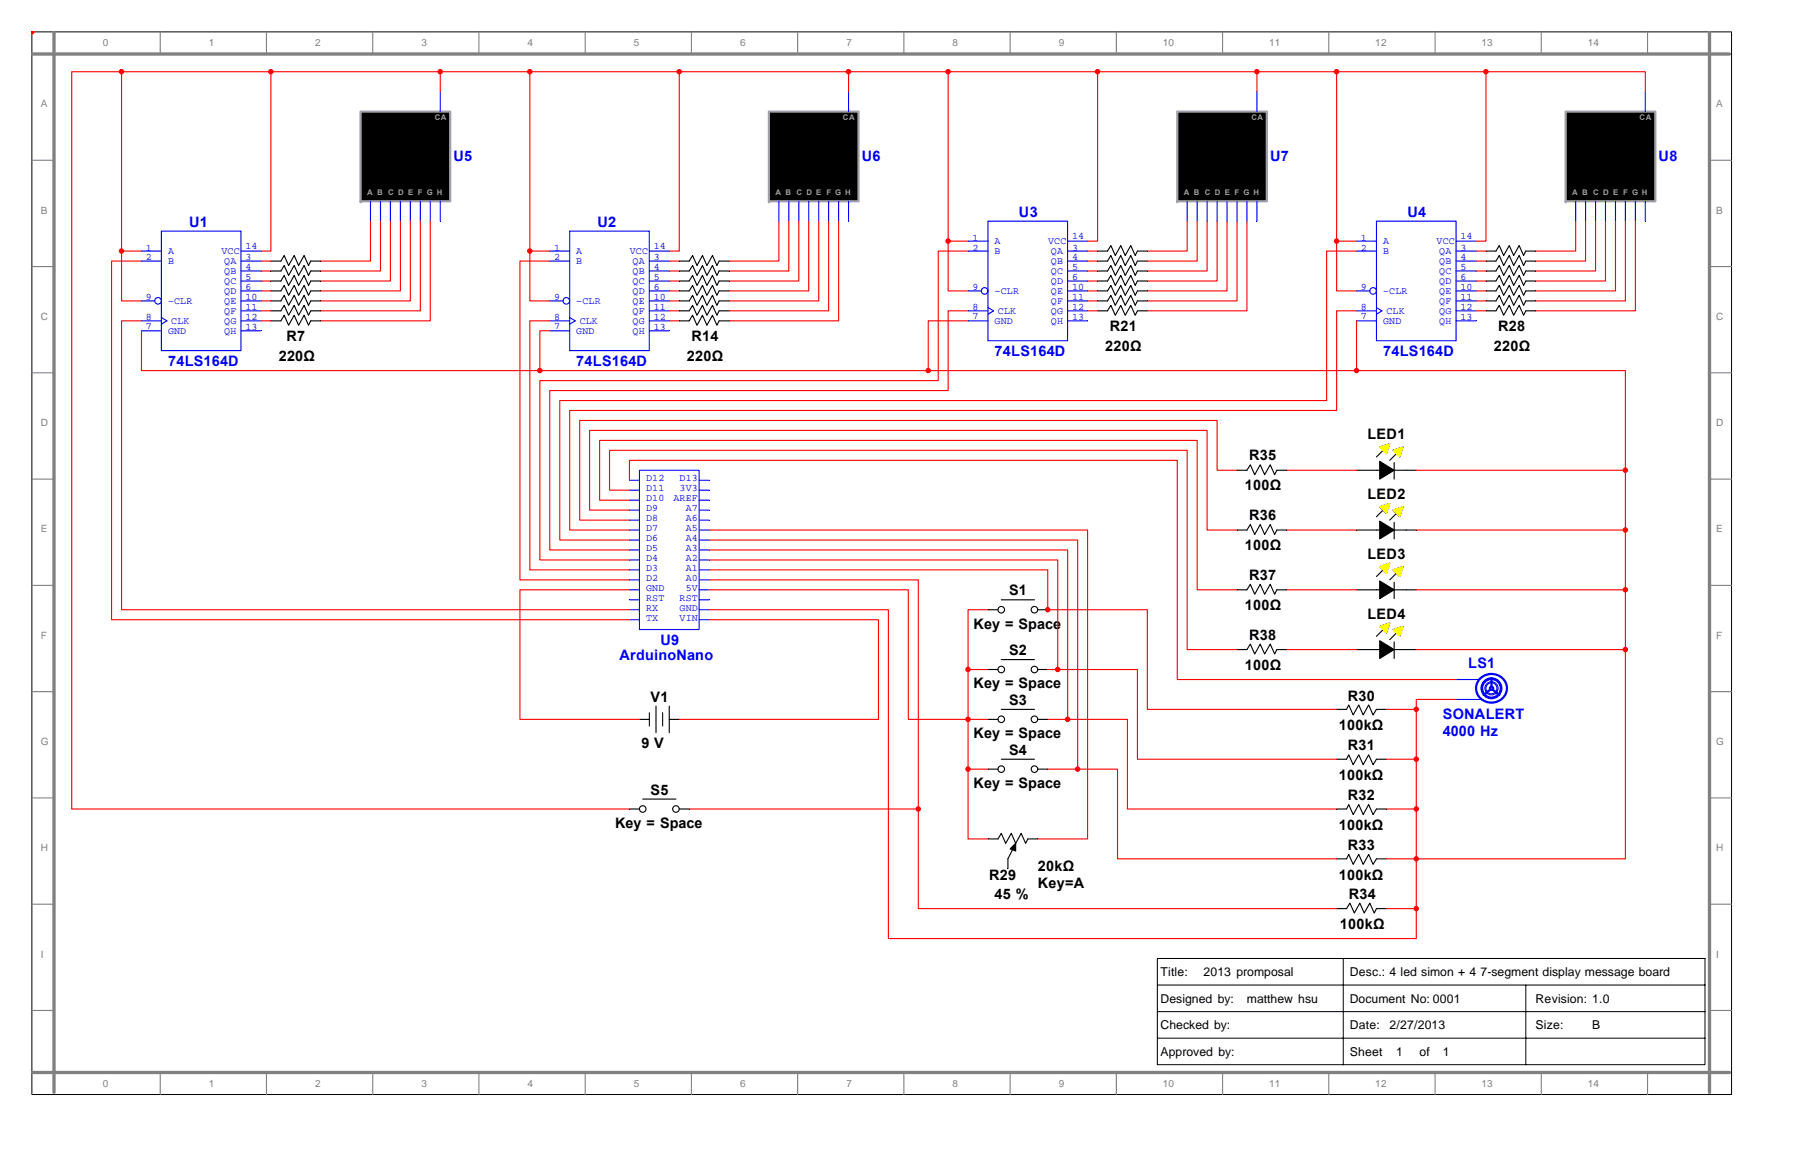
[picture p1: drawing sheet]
<svg xmlns="http://www.w3.org/2000/svg" width="432mm" height="279mm" viewBox="0 0 432 279" stroke-linecap="round" stroke-linejoin="round" font-family="sans-serif">
<path d="M7.6 7.6h406.4v254h-406.4z" fill="none" stroke="#000" stroke-width=".24"/>
<g fill="none" stroke="#808080" stroke-width=".26">
<path d="M38.3 7.6v5.3M63.7 7.6v5.3M89.1 7.6v5.3M114.5 7.6v5.3M139.9 7.6v5.3M165.3 7.6v5.3M190.7 7.6v5.3M216.1 7.6v5.3M241.5 7.6v5.3M266.9 7.6v5.3M292.3 7.6v5.3M317.7 7.6v5.3"/>
<path d="M343.1 7.6v5.3M368.5 7.6v5.3M393.9 7.6v5.3M7.6 38.3h5.3M408.7 38.3h5.3M7.6 63.7h5.3M408.7 63.7h5.3M7.6 89.1h5.3M408.7 89.1h5.3M7.6 114.5h5.3M408.7 114.5h5.3M7.6 139.9h5.3"/>
<path d="M408.7 139.9h5.3M7.6 165.3h5.3M408.7 165.3h5.3M7.6 190.7h5.3M408.7 190.7h5.3M7.6 216.1h5.3M408.7 216.1h5.3M7.6 241.5h5.3M38.3 256.3v5.3M63.7 256.3v5.3M89.1 256.3v5.3M114.5 256.3v5.3"/>
<path d="M139.9 256.3v5.3M165.3 256.3v5.3M190.7 256.3v5.3M216.1 256.3v5.3M241.5 256.3v5.3M266.9 256.3v5.3M292.3 256.3v5.3M317.7 256.3v5.3M343.1 256.3v5.3M368.5 256.3v5.3M393.9 256.3v5.3M408.7 241.5h5.3"/>
</g>
<path d="M7.6 12.9h405.9M12.9 7.6v253.5M408.7 7.6v253.5M7.6 256.3h405.9" fill="none" stroke="#808080" stroke-width=".79"/>
<path d="M38.6 55.2h19v28.6h-19z" fill="none" stroke="#00f" stroke-width=".26"/>
<path d="M57.6 62.4h4.8" fill="none" stroke="#00f" stroke-width=".26"/>
<path d="M57.6 64.8h4.8" fill="none" stroke="#00f" stroke-width=".26"/>
<path d="M57.6 67.2h4.8" fill="none" stroke="#00f" stroke-width=".26"/>
<path d="M57.6 69.5h4.8" fill="none" stroke="#00f" stroke-width=".26"/>
<path d="M33.8 60h4.8" fill="none" stroke="#00f" stroke-width=".26"/>
<path d="M33.8 62.4h4.8" fill="none" stroke="#00f" stroke-width=".26"/>
<g fill="none" stroke="#00f" stroke-width=".26">
<path d="M33.8 71.9h3.2"/>
<circle cx="37.8" cy="71.9" r=".78"/>
</g>
<path d="M33.8 76.7h4.8M38.6 75.9l1.3 .8-1.3 .8" fill="none" stroke="#00f" stroke-width=".26"/>
<path d="M57.6 71.9h4.8" fill="none" stroke="#00f" stroke-width=".26"/>
<path d="M57.6 74.3h4.8" fill="none" stroke="#00f" stroke-width=".26"/>
<path d="M57.6 76.7h4.8" fill="none" stroke="#00f" stroke-width=".26"/>
<path d="M57.6 79.1h4.8" fill="none" stroke="#00f" stroke-width=".26"/>
<path d="M33.8 79.1h4.8" fill="none" stroke="#00f" stroke-width=".26"/>
<path d="M136.2 55.2h19v28.6h-19zM57.6 60h4.8" fill="none" stroke="#00f" stroke-width=".26"/>
<path d="M155.3 62.4h4.7" fill="none" stroke="#00f" stroke-width=".26"/>
<path d="M155.3 64.8h4.7" fill="none" stroke="#00f" stroke-width=".26"/>
<path d="M155.3 67.2h4.7" fill="none" stroke="#00f" stroke-width=".26"/>
<path d="M155.3 69.5h4.7" fill="none" stroke="#00f" stroke-width=".26"/>
<path d="M131.4 60h4.8" fill="none" stroke="#00f" stroke-width=".26"/>
<path d="M131.4 62.4h4.8" fill="none" stroke="#00f" stroke-width=".26"/>
<g fill="none" stroke="#00f" stroke-width=".26">
<path d="M131.4 71.9h3.2"/>
<circle cx="135.4" cy="71.9" r=".78"/>
</g>
<path d="M131.4 76.7h4.8M136.2 75.9l1.3 .8-1.3 .8" fill="none" stroke="#00f" stroke-width=".26"/>
<path d="M155.3 71.9h4.7" fill="none" stroke="#00f" stroke-width=".26"/>
<path d="M155.3 74.3h4.7" fill="none" stroke="#00f" stroke-width=".26"/>
<path d="M155.3 76.7h4.7" fill="none" stroke="#00f" stroke-width=".26"/>
<path d="M155.3 79.1h4.7" fill="none" stroke="#00f" stroke-width=".26"/>
<path d="M131.4 79.1h4.8" fill="none" stroke="#00f" stroke-width=".26"/>
<path d="M236.2 52.9h19v28.5h-19zM155.3 60h4.7" fill="none" stroke="#00f" stroke-width=".26"/>
<path d="M255.3 60h4.7" fill="none" stroke="#00f" stroke-width=".26"/>
<path d="M255.3 62.4h4.7" fill="none" stroke="#00f" stroke-width=".26"/>
<path d="M255.3 64.8h4.7" fill="none" stroke="#00f" stroke-width=".26"/>
<path d="M255.3 67.2h4.7" fill="none" stroke="#00f" stroke-width=".26"/>
<path d="M231.5 57.6h4.7" fill="none" stroke="#00f" stroke-width=".26"/>
<path d="M231.5 60h4.7" fill="none" stroke="#00f" stroke-width=".26"/>
<g fill="none" stroke="#00f" stroke-width=".26">
<path d="M231.5 69.5h3.1"/>
<circle cx="235.4" cy="69.5" r=".78"/>
</g>
<path d="M231.5 74.3h4.7M236.2 73.5l1.4 .8-1.4 .8" fill="none" stroke="#00f" stroke-width=".26"/>
<path d="M255.3 69.5h4.7" fill="none" stroke="#00f" stroke-width=".26"/>
<path d="M255.3 71.9h4.7" fill="none" stroke="#00f" stroke-width=".26"/>
<path d="M255.3 74.3h4.7" fill="none" stroke="#00f" stroke-width=".26"/>
<path d="M255.3 76.7h4.7" fill="none" stroke="#00f" stroke-width=".26"/>
<path d="M231.5 76.7h4.7" fill="none" stroke="#00f" stroke-width=".26"/>
<path d="M255.3 57.6h4.7M329.1 52.9h19v28.5h-19z" fill="none" stroke="#00f" stroke-width=".26"/>
<path d="M348.1 60h4.8" fill="none" stroke="#00f" stroke-width=".26"/>
<path d="M348.1 62.4h4.8" fill="none" stroke="#00f" stroke-width=".26"/>
<path d="M348.1 64.8h4.8" fill="none" stroke="#00f" stroke-width=".26"/>
<path d="M348.1 67.2h4.8" fill="none" stroke="#00f" stroke-width=".26"/>
<path d="M324.3 57.6h4.8" fill="none" stroke="#00f" stroke-width=".26"/>
<path d="M324.3 60h4.8" fill="none" stroke="#00f" stroke-width=".26"/>
<g fill="none" stroke="#00f" stroke-width=".26">
<path d="M324.3 69.5h3.2"/>
<circle cx="328.3" cy="69.5" r=".78"/>
</g>
<path d="M324.3 74.3h4.8M329.1 73.5l1.3 .8-1.3 .8" fill="none" stroke="#00f" stroke-width=".26"/>
<path d="M348.1 69.5h4.8" fill="none" stroke="#00f" stroke-width=".26"/>
<path d="M348.1 71.9h4.8" fill="none" stroke="#00f" stroke-width=".26"/>
<path d="M348.1 74.3h4.8" fill="none" stroke="#00f" stroke-width=".26"/>
<path d="M348.1 76.7h4.8" fill="none" stroke="#00f" stroke-width=".26"/>
<path d="M324.3 76.7h4.8" fill="none" stroke="#00f" stroke-width=".26"/>
<path d="M348.1 57.6h4.8" fill="none" stroke="#00f" stroke-width=".26"/>
<g fill="none" stroke="#000" stroke-width=".26">
<path d="M64.8 62.4h2.4l.7-1.3 1.1 2.4 1.3-2.4 1.1 2.4 1.3-2.4 1.1 2.4 .5-1.1h2.4M64.8 64.8h2.4l.7-1.3 1.1 2.3 1.3-2.3 1.1 2.3 1.3-2.3 1.1 2.3 .5-1h2.4M64.8 67.2h2.4l.7-1.4 1.1 2.4 1.3-2.4 1.1 2.4 1.3-2.4 1.1 2.4 .5-1h2.4M64.8 69.5h2.4l.7-1.3 1.1 2.4 1.3-2.4 1.1 2.4 1.3-2.4 1.1 2.4 .5-1.1h2.4M64.8 71.9h2.4l.7-1.3 1.1 2.4 1.3-2.4 1.1 2.4 1.3-2.4 1.1 2.4 .5-1.1h2.4M64.8 74.3h2.4l.7-1.3 1.1 2.4 1.3-2.4 1.1 2.4 1.3-2.4 1.1 2.4 .5-1.1h2.4M64.8 76.7h2.4l.7-1.3 1.1 2.3 1.3-2.3 1.1 2.3 1.3-2.3 1.1 2.3 .5-1h2.4M162.4 64.8h2.4l.8-1.3 1 2.3 1.4-2.3 1 2.3 1.3-2.3 1.1 2.3 .5-1h2.4M162.4 62.4h2.4l.8-1.3 1 2.4 1.4-2.4 1 2.4 1.3-2.4 1.1 2.4 .5-1.1h2.4M162.4 67.2h2.4l.8-1.4 1 2.4 1.4-2.4 1 2.4 1.3-2.4 1.1 2.4 .5-1h2.4M162.4 69.5h2.4l.8-1.3 1 2.4 1.4-2.4 1 2.4 1.3-2.4 1.1 2.4 .5-1.1h2.4M162.4 71.9h2.4l.8-1.3 1 2.4 1.4-2.4 1 2.4 1.3-2.4 1.1 2.4 .5-1.1h2.4"/>
<path d="M162.4 74.3h2.4l.8-1.3 1 2.4 1.4-2.4 1 2.4 1.3-2.4 1.1 2.4 .5-1.1h2.4M162.4 76.7h2.4l.8-1.3 1 2.3 1.4-2.3 1 2.3 1.3-2.3 1.1 2.3 .5-1h2.4M262.4 60h2.4l.8-1.3 1.1 2.4 1.3-2.4 1 2.4 1.4-2.4 1 2.4 .5-1.1h2.4M262.4 62.4h2.4l.8-1.3 1.1 2.4 1.3-2.4 1 2.4 1.4-2.4 1 2.4 .5-1.1h2.4M262.4 64.8h2.4l.8-1.3 1.1 2.3 1.3-2.3 1 2.3 1.4-2.3 1 2.3 .5-1h2.4M262.4 67.2h2.4l.8-1.4 1.1 2.4 1.3-2.4 1 2.4 1.4-2.4 1 2.4 .5-1h2.4M262.4 69.5h2.4l.8-1.3 1.1 2.4 1.3-2.4 1 2.4 1.4-2.4 1 2.4 .5-1.1h2.4M262.4 71.9h2.4l.8-1.3 1.1 2.4 1.3-2.4 1 2.4 1.4-2.4 1 2.4 .5-1.1h2.4M262.4 74.3h2.4l.8-1.3 1.1 2.4 1.3-2.4 1 2.4 1.4-2.4 1 2.4 .5-1.1h2.4M355.3 60h2.4l.8-1.3 1 2.4 1.3-2.4 1.1 2.4 1.3-2.4 1.1 2.4 .5-1.1h2.4M355.3 62.4h2.4l.8-1.3 1 2.4 1.3-2.4 1.1 2.4 1.3-2.4 1.1 2.4 .5-1.1h2.4M355.3 64.8h2.4l.8-1.3 1 2.3 1.3-2.3 1.1 2.3 1.3-2.3 1.1 2.3 .5-1h2.4"/>
<path d="M355.3 67.2h2.4l.8-1.4 1 2.4 1.3-2.4 1.1 2.4 1.3-2.4 1.1 2.4 .5-1h2.4M355.3 69.5h2.4l.8-1.3 1 2.4 1.3-2.4 1.1 2.4 1.3-2.4 1.1 2.4 .5-1.1h2.4M355.3 71.9h2.4l.8-1.3 1 2.4 1.3-2.4 1.1 2.4 1.3-2.4 1.1 2.4 .5-1.1h2.4M355.3 74.3h2.4l.8-1.3 1 2.4 1.3-2.4 1.1 2.4 1.3-2.4 1.1 2.4 .5-1.1h2.4"/>
</g>
<path d="M86.2 26.7v21.4h21.4v-21.4z" fill-rule="evenodd" fill="#000" stroke="#a0a0a4" stroke-width=".53"/>
<path d="M95.7 48.1v4.8" fill="none" stroke="#00f" stroke-width=".26"/>
<path d="M98.1 48.1v4.8" fill="none" stroke="#00f" stroke-width=".26"/>
<path d="M100.5 48.1v4.8" fill="none" stroke="#00f" stroke-width=".26"/>
<path d="M102.9 48.1v4.8" fill="none" stroke="#00f" stroke-width=".26"/>
<path d="M88.6 48.1v4.8" fill="none" stroke="#00f" stroke-width=".26"/>
<path d="M91 48.1v4.8" fill="none" stroke="#00f" stroke-width=".26"/>
<path d="M93.3 48.1v4.8" fill="none" stroke="#00f" stroke-width=".26"/>
<path d="M105.3 21.9v4.8" fill="none" stroke="#00f" stroke-width=".26"/>
<path d="M105.3 48.1v4.8" fill="none" stroke="#00f" stroke-width=".26"/>
<path d="M183.8 26.7v21.4h21.5v-21.4z" fill-rule="evenodd" fill="#000" stroke="#a0a0a4" stroke-width=".53"/>
<path d="M193.4 48.1v4.8" fill="none" stroke="#00f" stroke-width=".26"/>
<path d="M195.7 48.1v4.8" fill="none" stroke="#00f" stroke-width=".26"/>
<path d="M198.1 48.1v4.8" fill="none" stroke="#00f" stroke-width=".26"/>
<path d="M200.5 48.1v4.8" fill="none" stroke="#00f" stroke-width=".26"/>
<path d="M186.2 48.1v4.8" fill="none" stroke="#00f" stroke-width=".26"/>
<path d="M188.6 48.1v4.8" fill="none" stroke="#00f" stroke-width=".26"/>
<path d="M191 48.1v4.8" fill="none" stroke="#00f" stroke-width=".26"/>
<path d="M202.9 21.9v4.8" fill="none" stroke="#00f" stroke-width=".26"/>
<path d="M202.9 48.1v4.8" fill="none" stroke="#00f" stroke-width=".26"/>
<path d="M281.5 26.7v21.4h21.4v-21.4z" fill-rule="evenodd" fill="#000" stroke="#a0a0a4" stroke-width=".53"/>
<path d="M291 48.1v4.8" fill="none" stroke="#00f" stroke-width=".26"/>
<path d="M293.4 48.1v4.8" fill="none" stroke="#00f" stroke-width=".26"/>
<path d="M295.8 48.1v4.8" fill="none" stroke="#00f" stroke-width=".26"/>
<path d="M298.1 48.1v4.8" fill="none" stroke="#00f" stroke-width=".26"/>
<path d="M283.8 48.1v4.8" fill="none" stroke="#00f" stroke-width=".26"/>
<path d="M286.2 48.1v4.8" fill="none" stroke="#00f" stroke-width=".26"/>
<path d="M288.6 48.1v4.8" fill="none" stroke="#00f" stroke-width=".26"/>
<path d="M300.5 21.9v4.8" fill="none" stroke="#00f" stroke-width=".26"/>
<path d="M300.5 48.1v4.8" fill="none" stroke="#00f" stroke-width=".26"/>
<path d="M374.3 26.7v21.4h21.5v-21.4z" fill-rule="evenodd" fill="#000" stroke="#a0a0a4" stroke-width=".53"/>
<path d="M383.9 48.1v4.8" fill="none" stroke="#00f" stroke-width=".26"/>
<path d="M386.2 48.1v4.8" fill="none" stroke="#00f" stroke-width=".26"/>
<path d="M388.6 48.1v4.8" fill="none" stroke="#00f" stroke-width=".26"/>
<path d="M391 48.1v4.8" fill="none" stroke="#00f" stroke-width=".26"/>
<path d="M376.7 48.1v4.8" fill="none" stroke="#00f" stroke-width=".26"/>
<path d="M379.1 48.1v4.8" fill="none" stroke="#00f" stroke-width=".26"/>
<path d="M381.5 48.1v4.8" fill="none" stroke="#00f" stroke-width=".26"/>
<path d="M393.4 21.9v4.8" fill="none" stroke="#00f" stroke-width=".26"/>
<g fill="none" stroke="#00f" stroke-width=".26">
<path d="M393.4 48.1v4.8"/>
<circle cx="356.6" cy="164.5" r="1.31"/>
<circle cx="356.6" cy="164.5" r=".25"/>
<circle cx="356.6" cy="164.5" r=".52"/>
<circle cx="356.6" cy="164.5" r="2.11"/>
<circle cx="356.6" cy="164.5" r="1.58"/>
</g>
<g fill="#000" stroke="#000" stroke-width=".26">
<path d="M329.9 110.3l3.4 2.1-3.4 2.1z" fill-rule="evenodd"/>
<path d="M329.9 124.6l3.4 2.1-3.4 2.1z" fill-rule="evenodd"/>
<path d="M329.9 138.9l3.4 2.1-3.4 2.1z" fill-rule="evenodd"/>
<path d="M329.9 153.1l3.4 2.2-3.4 2.1z" fill-rule="evenodd"/>
</g>
<g fill="none" stroke="#000" stroke-width=".26">
<path d="M324.3 112.4h14.3M329.9 106.8l2.4-.8-.8 2.4zM330.7 107.6l-1.6 1.6M333.1 107.6l2.3-.8-.8 2.4zM333.3 110.6v3.9M333.9 108.4l-1.6 1.6M324.3 126.7h14.3M329.9 121.1l2.4-.8-.8 2.4zM329.9 135.4l2.4-.8-.8 2.4zM330.7 121.9l-1.6 1.6M330.7 136.2l-1.6 1.6M333.1 121.9l2.3-.8-.8 2.4z"/>
<path d="M333.1 136.2l2.3-.8-.8 2.4zM333.3 124.8v4M333.3 139.1v4M333.9 122.7l-1.6 1.6M333.9 137l-1.6 1.6M236.2 145.7h2.4M239.4 143.4h7.9M239.4 157.6h7.9M248.1 145.7h2.4M324.3 141h14.3M324.3 155.3h14.3M329.9 149.7l2.4-.8-.8 2.4z"/>
<path d="M330.7 150.5l-1.6 1.6M333.1 150.5l2.3-.8-.8 2.4zM333.3 153.4v4M333.9 151.3l-1.6 1.6M236.2 160h2.4M236.2 171.9h2.4M239.4 169.5h7.9M248.1 160h2.4M248.1 171.9h2.4M150.5 193.4h2.4M153.7 191h7.9M162.4 193.4h2.4"/>
<path d="M236.2 183.8h2.4M239.4 181.5h7.9M248.1 183.8h2.4"/>
<circle cx="239.4" cy="145.7" r=".78"/>
<circle cx="247.3" cy="145.7" r=".78"/>
<circle cx="239.4" cy="160" r=".78"/>
<circle cx="239.4" cy="171.9" r=".78"/>
<circle cx="247.3" cy="160" r=".78"/>
<circle cx="247.3" cy="171.9" r=".78"/>
<circle cx="153.7" cy="193.4" r=".78"/>
<circle cx="161.6" cy="193.4" r=".78"/>
<circle cx="239.4" cy="183.8" r=".78"/>
<circle cx="247.3" cy="183.8" r=".78"/>
</g>
<g fill="#ff0" stroke="#ff0" stroke-width=".26">
<path d="M329.9 106.8l2.4-.8-.8 2.4z" fill-rule="evenodd"/>
<path d="M333.1 107.6l2.3-.8-.8 2.4z" fill-rule="evenodd"/>
<path d="M329.9 121.1l2.4-.8-.8 2.4z" fill-rule="evenodd"/>
<path d="M333.1 121.9l2.3-.8-.8 2.4z" fill-rule="evenodd"/>
<path d="M329.9 135.4l2.4-.8-.8 2.4z" fill-rule="evenodd"/>
<path d="M333.1 136.2l2.3-.8-.8 2.4z" fill-rule="evenodd"/>
<path d="M329.9 149.7l2.4-.8-.8 2.4z" fill-rule="evenodd"/>
<path d="M333.1 150.5l2.3-.8-.8 2.4z" fill-rule="evenodd"/>
</g>
<g fill="none" stroke="#00f" stroke-width=".53">
<path d="M354 162.1a3.6 3.6 0 0 1 4.5-.5 3.6 3.6 0 0 1 1.5 4.2 3.7 3.7 0 0 1-4.4 2 3.7 3.7 0 0 1-2.6-4l.2-.6zM356.3 164.8l-1.5 1.3M356.6 162.1v2.2M356.9 164.8l1.6 1.3"/>
<circle cx="356.6" cy="164.5" r="2.37"/>
</g>
<path d="M352.9 162.4h.8M352.9 167.2h1.1" fill="none" stroke="#00f" stroke-width=".24"/>
<path d="M348.1 162.4h4.8" fill="none" stroke="#00f" stroke-width=".26"/>
<path d="M348.1 167.2h4.8" fill="none" stroke="#00f" stroke-width=".26"/>
<g fill="none" stroke="#f00" stroke-width=".26">
<path d="M62.4 62.4h2.4M62.4 64.8h2.4M62.4 67.2h2.4M62.4 69.5h2.4M62.4 71.9h2.4M62.4 74.3h2.4M62.4 76.7h2.4M160 62.4h2.4M160 64.8h2.4M160 67.2h2.4M160 69.5h2.4M160 71.9h2.4"/>
<path d="M160 74.3h2.4M160 76.7h2.4M260 62.4h2.4M260 64.8h2.4M260 67.2h2.4M260 69.5h2.4M260 71.9h2.4M260 74.3h2.4M260 60h2.4M352.9 69.5h2.4M352.9 62.4h2.4M352.9 64.8h2.4"/>
<path d="M352.9 67.2h2.4M352.9 71.9h2.4M352.9 74.3h2.4M352.9 60h2.4"/>
</g>
<path d="M236.2 200.5h2.4l.8-1.3 1.1 2.4 1.3-2.4 1 2.4 1.4-2.4 1 2.4 .5-1.1h2.4M242.8 201.6l-1.8 3.7v2.3" fill="none" stroke="#000" stroke-width=".26"/>
<path d="M241.5 202.9l1.3-1.3v1.8z" fill-rule="evenodd" fill="#000" stroke="#000" stroke-width=".26"/>
<path d="M152.9 112.4h14.3v38.1h-14.3z" fill="none" stroke="#00f" stroke-width=".24"/>
<path d="M150.5 148.1h2.4" fill="none" stroke="#00f" stroke-width=".26"/>
<path d="M150.5 145.7h2.4" fill="none" stroke="#00f" stroke-width=".26"/>
<path d="M150.5 143.4h2.4" fill="none" stroke="#00f" stroke-width=".26"/>
<path d="M150.5 141h2.4" fill="none" stroke="#00f" stroke-width=".26"/>
<path d="M150.5 138.6h2.4" fill="none" stroke="#00f" stroke-width=".26"/>
<path d="M150.5 136.2h2.4" fill="none" stroke="#00f" stroke-width=".26"/>
<path d="M150.5 133.8h2.4" fill="none" stroke="#00f" stroke-width=".26"/>
<path d="M150.5 131.4h2.4" fill="none" stroke="#00f" stroke-width=".26"/>
<path d="M150.5 129.1h2.4" fill="none" stroke="#00f" stroke-width=".26"/>
<path d="M150.5 126.7h2.4" fill="none" stroke="#00f" stroke-width=".26"/>
<path d="M150.5 124.3h2.4" fill="none" stroke="#00f" stroke-width=".26"/>
<path d="M150.5 121.9h2.4" fill="none" stroke="#00f" stroke-width=".26"/>
<path d="M150.5 119.5h2.4" fill="none" stroke="#00f" stroke-width=".26"/>
<path d="M150.5 117.2h2.4" fill="none" stroke="#00f" stroke-width=".26"/>
<path d="M150.5 114.8h2.4" fill="none" stroke="#00f" stroke-width=".26"/>
<path d="M167.2 114.8h2.3" fill="none" stroke="#00f" stroke-width=".26"/>
<path d="M167.2 117.2h2.3" fill="none" stroke="#00f" stroke-width=".26"/>
<path d="M167.2 119.5h2.3" fill="none" stroke="#00f" stroke-width=".26"/>
<path d="M167.2 121.9h2.3" fill="none" stroke="#00f" stroke-width=".26"/>
<path d="M167.2 124.3h2.3" fill="none" stroke="#00f" stroke-width=".26"/>
<path d="M167.2 126.7h2.3" fill="none" stroke="#00f" stroke-width=".26"/>
<path d="M167.2 129.1h2.3" fill="none" stroke="#00f" stroke-width=".26"/>
<path d="M167.2 131.4h2.3" fill="none" stroke="#00f" stroke-width=".26"/>
<path d="M167.2 133.8h2.3" fill="none" stroke="#00f" stroke-width=".26"/>
<path d="M167.2 136.2h2.3" fill="none" stroke="#00f" stroke-width=".26"/>
<path d="M167.2 138.6h2.3" fill="none" stroke="#00f" stroke-width=".26"/>
<path d="M167.2 141h2.3" fill="none" stroke="#00f" stroke-width=".26"/>
<path d="M167.2 143.4h2.3" fill="none" stroke="#00f" stroke-width=".26"/>
<path d="M167.2 145.7h2.3" fill="none" stroke="#00f" stroke-width=".26"/>
<path d="M167.2 148.1h2.3" fill="none" stroke="#00f" stroke-width=".26"/>
<path d="M276.7 229.1h130.9v25.4h-130.9zM276.7 229.1h131M276.7 235.4h131M321.2 229.1v25.4M364.8 235.4v19.1M276.7 241.8h131M276.7 248.1h131" fill="none" stroke="#000" stroke-width=".24"/>
<g fill="none" stroke="#000" stroke-width=".26">
<path d="M295.8 112.4h2.3l.8-1.3 1.1 2.4 1.3-2.4 1.1 2.4 1.3-2.4 1.1 2.4 .5-1.1h2.4M295.8 126.7h2.3l.8-1.3 1.1 2.3 1.3-2.3 1.1 2.3 1.3-2.3 1.1 2.3 .5-1h2.4M295.8 141h2.3l.8-1.3 1.1 2.3 1.3-2.3 1.1 2.3 1.3-2.3 1.1 2.3 .5-1h2.4M295.8 155.3h2.3l.8-1.4 1.1 2.4 1.3-2.4 1.1 2.4 1.3-2.4 1.1 2.4 .5-1h2.4M152.9 171.9h2.4M155.3 170.3v3.2M156.8 168.8v6.3M158.4 170.3v3.2M160 168.8v6.3M160 171.9h2.4M319.6 169.5h2.3l.6-1 1 2.4 1.4-2.4 1 2.4 1.3-2.4 1.1 2.4 .8-1.4h2.4M319.6 181.5h2.3l.6-1.1 1 2.4 1.4-2.4 1 2.4 1.3-2.4 1.1 2.4 .8-1.3h2.4"/>
<path d="M319.6 193.4h2.3l.6-1.1 1 2.4 1.4-2.4 1 2.4 1.3-2.4 1.1 2.4 .8-1.3h2.4M319.6 205.3h2.3l.6-1.1 1 2.4 1.4-2.4 1 2.4 1.3-2.4 1.1 2.4 .8-1.3h2.4M319.6 217.2h2.3l.8-1.3 1.1 2.3 1.3-2.3 1.1 2.3 1.3-2.3 1.1 2.3 .5-1h2.4"/>
</g>
<g fill="none" stroke="#f00" stroke-width=".26">
<path d="M29.1 17.1h-12v176.3h133.4M64.8 17.1h-35.7v42.9M64.8 17.1v42.9h-2.4M64.8 17.1h61.9M105.3 17.1v4.8M126.7 17.1h76.2M126.7 17.1v42.9h4.7M162.4 17.1v42.9h-2.4M202.9 17.1h59.5M202.9 17.1v4.8M226.7 17.1v40.5M262.4 17.1v40.5h-2.4"/>
<path d="M262.4 17.1h57.2M300.5 17.1v4.8M319.6 17.1h73.8v4.8M319.6 17.1v40.5h4.7M355.3 17.1v40.5h-2.4M88.6 52.9v9.5h-11.9M91 52.9v11.9h-14.3M93.3 52.9v14.3h-16.6M95.7 52.9v16.6h-19M98.1 52.9v19h-21.4M100.5 52.9v21.4h-23.8M102.9 52.9v23.8h-26.2"/>
<path d="M186.2 52.9v9.5h-11.9M188.6 52.9v11.9h-14.3M191 52.9v14.3h-16.7M193.4 52.9v16.6h-19.1M195.7 52.9v19h-21.4M198.1 52.9v21.4h-23.8M200.5 52.9v23.8h-26.2M231.5 57.6h-4.8v11.9h4.8M283.8 52.9v7.1h-9.5M286.2 52.9v9.5h-11.9M288.6 52.9v11.9h-14.3M291 52.9v14.3h-16.7"/>
<path d="M293.4 52.9v16.6h-19.1M295.8 52.9v19h-21.5M298.1 52.9v21.4h-23.8M319.6 57.6v11.9h4.7M376.7 52.9v7.1h-9.5M379.1 52.9v9.5h-11.9M381.5 52.9v11.9h-14.3M383.9 52.9v14.3h-16.7M386.2 52.9v16.6h-19M388.6 52.9v19h-21.4M391 52.9v21.4h-23.8M29.1 60v11.9h4.7"/>
<path d="M29.1 60h4.7M33.8 79.1v9.5h95.3M33.8 62.4h-7.1v85.7h123.8M33.8 76.7h-4.7v69h121.4M126.7 60v11.9h4.7M131.4 62.4h-7.1v76.2h26.2M131.4 76.7h-4.7v59.5h23.8M131.4 79.1h-2.3v9.5M231.5 60h-7.2v31h-95.2v42.8h21.4M231.5 74.3h-4.8v19h-95.3v38.1h19.1M231.5 76.7h-9.6v11.9h-92.8M324.3 60h-7.1v35.7h-183.4v33.4h16.7"/>
<path d="M324.3 74.3h-4.7v23.8h-183.4v28.6h14.3M324.3 76.7v11.9h-102.4M324.3 88.6h64.3v23.8M150.5 114.8v-4.8h131v52.4h66.6M150.5 119.5h-7.1v-14.2h142.8v35.7h9.6M150.5 117.2h-4.8v-9.6h138.1v47.7h12M295.8 112.4h-4.8v-11.9h-152.4v23.8h11.9M307.7 112.4h16.6M338.6 112.4h50M388.6 112.4v28.6M150.5 121.9h-9.5v-19h147.6v23.8h7.2M169.5 136.2h81v9.5h23.8v23.8h45.3"/>
<path d="M169.5 129.1h88.2v54.7h-7.2M169.5 131.4h85.8v40.5h-4.8M169.5 133.8h83.4v26.2h-2.4M169.5 138.6h50.1v54.8h-54.8M169.5 126.7h90.5v73.8h-11.9M307.7 126.7h16.6M338.6 126.7h50M150.5 141h-26.2v30.9h28.6M169.5 141h47.7v30.9h19M169.5 148.1h40.5v23.8h-47.6M169.5 145.7h42.9v78.6h126.2v-7.1M236.2 145.7h-4.7v14.3"/>
<path d="M307.7 141h16.6M307.7 155.3h16.6M338.6 141h50M338.6 155.3h50M388.6 141v64.3h-50M231.5 160v23.8M231.5 160h4.7M252.9 160h19v21.5h47.7M255.3 171.9h14.3v21.5h50M331.5 169.5h7.1v12M348.1 167.2h-9.5v2.3M219.6 193.4v23.8h100"/>
<path d="M231.5 183.8v16.7h4.7M231.5 183.8h4.7M257.7 183.8h9.5v21.5h52.4M331.5 193.4h7.1M331.5 181.5h7.1M338.6 181.5v23.8M331.5 205.3h7.1M338.6 205.3v11.9h-7.1"/>
</g>
<g fill="#f00" stroke="#f00" stroke-width=".26">
<path d="M7.6 7.6h.5l-.2 .5h-.3z" fill-rule="evenodd"/>
<circle cx="202.9" cy="17.1" r=".52"/>
<circle cx="300.5" cy="17.1" r=".52"/>
<circle cx="105.2" cy="17.1" r=".52"/>
<circle cx="126.7" cy="17.1" r=".52"/>
<circle cx="319.6" cy="17.1" r=".52"/>
<circle cx="319.6" cy="57.6" r=".52"/>
<circle cx="126.7" cy="60" r=".52"/>
<circle cx="29" cy="60" r=".52"/>
<circle cx="162.4" cy="17.1" r=".52"/>
<circle cx="64.8" cy="17.1" r=".52"/>
<circle cx="262.4" cy="17.1" r=".52"/>
<circle cx="355.3" cy="17.1" r=".52"/>
<circle cx="219.5" cy="193.3" r=".52"/>
<circle cx="29" cy="17.1" r=".52"/>
<circle cx="338.6" cy="205.3" r=".52"/>
<circle cx="338.6" cy="193.3" r=".52"/>
<circle cx="338.6" cy="181.5" r=".52"/>
<circle cx="338.6" cy="169.5" r=".52"/>
<circle cx="338.6" cy="217.2" r=".52"/>
<circle cx="129.1" cy="88.6" r=".52"/>
<circle cx="221.9" cy="88.6" r=".52"/>
<circle cx="324.3" cy="88.6" r=".52"/>
<circle cx="388.6" cy="112.4" r=".52"/>
<circle cx="226.7" cy="57.6" r=".52"/>
<circle cx="226.7" cy="17.1" r=".52"/>
<circle cx="388.6" cy="126.7" r=".52"/>
<circle cx="388.6" cy="141" r=".52"/>
<circle cx="388.6" cy="155.2" r=".52"/>
<circle cx="257.6" cy="183.8" r=".52"/>
<circle cx="255.3" cy="171.9" r=".52"/>
<circle cx="252.9" cy="160" r=".52"/>
<circle cx="231.4" cy="183.8" r=".52"/>
<circle cx="231.4" cy="171.9" r=".52"/>
<circle cx="231.4" cy="160" r=".52"/>
<circle cx="250.5" cy="145.7" r=".52"/>
</g>
<g font-size="3.5" fill="#00f">
<text x="108.4" y="38.6">U5</text>
<text x="206.1" y="38.6">U6</text>
<text x="303.7" y="38.6">U7</text>
<text x="396.6" y="38.6">U8</text>
<text x="243.6" y="51.8">U3</text>
<text x="336.5" y="51.8">U4</text>
<text x="45.2" y="54.2">U1</text>
<text x="142.8" y="54.2">U2</text>
<text x="40.2" y="87.5">74LS164D</text>
<text x="137.8" y="87.5">74LS164D</text>
<text x="237.8" y="85.2">74LS164D</text>
<text x="330.7" y="85.2">74LS164D</text>
<text x="157.9" y="154.2">U9</text>
<text x="148.1" y="157.6">ArduinoNano</text>
<text x="351" y="159.8">LS1</text>
<text x="345" y="171.9">SONALERT</text>
<text x="345" y="175.9">4000 Hz</text>
</g>
<g font-size="3.5">
<text x="68.5" y="81.4">R7</text>
<text x="165.3" y="81.4">R14</text>
<text x="264.3" y="83.8">220Ω</text>
<text x="265.3" y="79.1">R21</text>
<text x="357.1" y="83.8">220Ω</text>
<text x="358.2" y="79.1">R28</text>
<text x="66.6" y="86.2">220Ω</text>
<text x="164.3" y="86.2">220Ω</text>
<text x="327" y="105">LED1</text>
<text x="298.7" y="110">R35</text>
<text x="297.6" y="117.2">100Ω</text>
<text x="327" y="119.3">LED2</text>
<text x="298.7" y="124.3">R36</text>
<text x="297.6" y="131.5">100Ω</text>
<text x="327" y="133.6">LED3</text>
<text x="241.3" y="142.3">S1</text>
<text x="298.7" y="138.6">R37</text>
<text x="297.6" y="145.8">100Ω</text>
<text x="327" y="147.9">LED4</text>
<text x="232.8" y="150.2">Key = Space</text>
<text x="298.7" y="152.9">R38</text>
<text x="241.3" y="156.6">S2</text>
<text x="297.6" y="160">100Ω</text>
<text x="155.5" y="167.7">V1</text>
<text x="232.8" y="164.5">Key = Space</text>
<text x="322.2" y="167.4">R30</text>
<text x="241.3" y="168.5">S3</text>
<text x="153.4" y="178.8">9 V</text>
<text x="232.8" y="176.4">Key = Space</text>
<text x="320.1" y="174.6">100kΩ</text>
<text x="322.2" y="179.3">R31</text>
<text x="241.3" y="180.4">S4</text>
<text x="155.5" y="189.9">S5</text>
<text x="232.8" y="188.3">Key = Space</text>
<text x="320.1" y="186.5">100kΩ</text>
<text x="322.2" y="191.3">R32</text>
<text x="147.1" y="197.9">Key = Space</text>
<text x="320.1" y="198.4">100kΩ</text>
<text x="322.2" y="203.2">R33</text>
<text x="248.1" y="208.2">20kΩ</text>
<text x="236.5" y="210.3">R29</text>
<text x="237.8" y="214.8">45 %</text>
<text x="248.1" y="212.2">Key=A</text>
<text x="320.1" y="210.3">100kΩ</text>
<text x="322.5" y="214.8">R34</text>
<text x="320.4" y="222">100kΩ</text>
</g>
<g font-size="2.9">
<text x="277.5" y="233.3">Title:</text>
<text x="287.8" y="233.3">2013 promposal</text>
<text x="322.7" y="233.3">Desc.: 4 led simon + 4 7-segment display message board</text>
<text x="277.5" y="239.6">Designed by:</text>
<text x="298.1" y="239.6">matthew hsu</text>
<text x="322.7" y="239.6">Document No: 0001</text>
<text x="367.2" y="239.6">Revision: 1.0</text>
<text x="277.5" y="246">Checked by:</text>
<text x="322.7" y="246">Date:</text>
<text x="332.2" y="246">2/27/2013</text>
<text x="367.2" y="246">Size:</text>
<text x="380.7" y="246">B</text>
<text x="277.5" y="252.3">Approved by:</text>
<text x="322.7" y="252.3">Sheet</text>
<text x="333.8" y="252.3">1</text>
<text x="339.4" y="252.3">of</text>
<text x="344.9" y="252.3">1</text>
</g>
<g font-size="2.4" fill="#808080">
<text x="24.6" y="11.1">0</text>
<text x="50" y="11.1">1</text>
<text x="75.4" y="11.1">2</text>
<text x="100.8" y="11.1">3</text>
<text x="126.2" y="11.1">4</text>
<text x="151.6" y="11.1">5</text>
<text x="177" y="11.1">6</text>
<text x="202.4" y="11.1">7</text>
<text x="227.8" y="11.1">8</text>
<text x="253.2" y="11.1">9</text>
<text x="278" y="11.1">10</text>
<text x="303.4" y="11.1">11</text>
<text x="328.8" y="11.1">12</text>
<text x="354.2" y="11.1">13</text>
<text x="379.6" y="11.1">14</text>
<text x="9.7" y="25.7">A</text>
<text x="410.3" y="25.7">A</text>
<text x="9.7" y="51.1">B</text>
<text x="410.3" y="51.1">B</text>
<text x="9.7" y="76.5">C</text>
<text x="410.3" y="76.5">C</text>
<text x="9.7" y="101.9">D</text>
<text x="410.3" y="101.9">D</text>
<text x="9.7" y="127.3">E</text>
<text x="410.3" y="127.3">E</text>
<text x="9.7" y="152.7">F</text>
<text x="410.3" y="152.7">F</text>
<text x="9.7" y="178.1">G</text>
<text x="410.3" y="178.1">G</text>
<text x="9.7" y="203.5">H</text>
<text x="410.3" y="203.5">H</text>
<text x="9.7" y="228.9">I</text>
<text x="410.3" y="228.9">I</text>
<text x="24.6" y="259.8">0</text>
<text x="50" y="259.8">1</text>
<text x="75.4" y="259.8">2</text>
<text x="100.8" y="259.8">3</text>
<text x="126.2" y="259.8">4</text>
<text x="151.6" y="259.8">5</text>
<text x="177" y="259.8">6</text>
<text x="202.4" y="259.8">7</text>
<text x="227.8" y="259.8">8</text>
<text x="253.2" y="259.8">9</text>
<text x="278" y="259.8">10</text>
<text x="303.4" y="259.8">11</text>
<text x="328.8" y="259.8">12</text>
<text x="354.2" y="259.8">13</text>
<text x="379.6" y="259.8">14</text>
</g>
<g font-size="2.4" fill="#00f">
<text x="34.9" y="59.9">1</text>
<text x="58.7" y="59.6">14</text>
<text x="132.5" y="59.9">1</text>
<text x="156.3" y="59.6">14</text>
<text x="232.5" y="57.5">1</text>
<text x="232.5" y="59.9">2</text>
<text x="237.8" y="58.4">A</text>
<text x="250.6" y="58.4">VCC</text>
<text x="256.3" y="57.2">14</text>
<text x="256.3" y="59.9">3</text>
<text x="325.4" y="57.5">1</text>
<text x="325.4" y="59.9">2</text>
<text x="330.7" y="58.4">A</text>
<text x="343.5" y="58.4">VCC</text>
<text x="349.2" y="59.9">3</text>
<text x="349.2" y="57.2">14</text>
<text x="34.9" y="62.3">2</text>
<text x="40.2" y="60.8">A</text>
<text x="40.2" y="63.1">B</text>
<text x="52.9" y="60.8">VCC</text>
<text x="53.6" y="63.1">QA</text>
<text x="53.6" y="65.5">QB</text>
<text x="58.7" y="62.3">3</text>
<text x="58.7" y="64.6">4</text>
<text x="132.5" y="62.3">2</text>
<text x="137.8" y="60.8">A</text>
<text x="137.8" y="63.1">B</text>
<text x="150.6" y="60.8">VCC</text>
<text x="151.3" y="63.1">QA</text>
<text x="151.3" y="65.5">QB</text>
<text x="156.3" y="62.3">3</text>
<text x="156.3" y="64.6">4</text>
<text x="237.8" y="60.8">B</text>
<text x="251.3" y="60.8">QA</text>
<text x="251.3" y="63.1">QB</text>
<text x="251.3" y="65.5">QC</text>
<text x="256.3" y="62.3">4</text>
<text x="256.3" y="64.6">5</text>
<text x="330.7" y="60.8">B</text>
<text x="344.1" y="60.8">QA</text>
<text x="344.1" y="63.1">QB</text>
<text x="344.1" y="65.5">QC</text>
<text x="349.2" y="62.3">4</text>
<text x="349.2" y="64.6">5</text>
<text x="34.9" y="71.8">9</text>
<text x="53.6" y="67.9">QC</text>
<text x="53.6" y="70.3">QD</text>
<text x="58.7" y="67">5</text>
<text x="58.7" y="69.4">6</text>
<text x="58.7" y="71.8">10</text>
<text x="132.5" y="71.8">9</text>
<text x="151.3" y="67.9">QC</text>
<text x="151.3" y="70.3">QD</text>
<text x="156.3" y="67">5</text>
<text x="156.3" y="69.4">6</text>
<text x="156.3" y="71.8">10</text>
<text x="232.5" y="69.4">9</text>
<text x="237.8" y="70.3">~CLR</text>
<text x="251.3" y="67.9">QD</text>
<text x="251.3" y="70.3">QE</text>
<text x="256.3" y="67">6</text>
<text x="256.3" y="69.4">10</text>
<text x="256.3" y="71.8">11</text>
<text x="325.4" y="69.4">9</text>
<text x="330.7" y="70.3">~CLR</text>
<text x="344.1" y="67.9">QD</text>
<text x="344.1" y="70.3">QE</text>
<text x="349.2" y="67">6</text>
<text x="349.2" y="69.4">10</text>
<text x="349.2" y="71.8">11</text>
<text x="34.9" y="76.5">8</text>
<text x="40.2" y="72.7">~CLR</text>
<text x="41" y="77.4">CLK</text>
<text x="53.6" y="72.7">QE</text>
<text x="53.6" y="75.1">QF</text>
<text x="53.6" y="77.4">QG</text>
<text x="58.7" y="74.2">11</text>
<text x="58.7" y="76.5">12</text>
<text x="132.5" y="76.5">8</text>
<text x="137.8" y="72.7">~CLR</text>
<text x="138.6" y="77.4">CLK</text>
<text x="151.3" y="72.7">QE</text>
<text x="151.3" y="75.1">QF</text>
<text x="151.3" y="77.4">QG</text>
<text x="156.3" y="74.2">11</text>
<text x="156.3" y="76.5">12</text>
<text x="232.5" y="74.2">8</text>
<text x="232.5" y="76.3">7</text>
<text x="237.8" y="77.4">GND</text>
<text x="238.6" y="75.1">CLK</text>
<text x="251.3" y="72.7">QF</text>
<text x="251.3" y="75.1">QG</text>
<text x="251.3" y="77.4">QH</text>
<text x="256.3" y="74.2">12</text>
<text x="256.3" y="76.5">13</text>
<text x="325.4" y="76.3">7</text>
<text x="325.4" y="74.2">8</text>
<text x="330.7" y="77.4">GND</text>
<text x="331.5" y="75.1">CLK</text>
<text x="344.1" y="72.7">QF</text>
<text x="344.1" y="75.1">QG</text>
<text x="344.1" y="77.4">QH</text>
<text x="349.2" y="74.2">12</text>
<text x="349.2" y="76.5">13</text>
<text x="34.9" y="78.7">7</text>
<text x="40.2" y="79.8">GND</text>
<text x="53.6" y="79.8">QH</text>
<text x="58.7" y="78.9">13</text>
<text x="132.5" y="78.7">7</text>
<text x="137.8" y="79.8">GND</text>
<text x="151.3" y="79.8">QH</text>
<text x="156.3" y="78.9">13</text>
<text x="154.5" y="119.8">D10</text>
<text x="154.5" y="117.4">D11</text>
<text x="154.5" y="115">D12</text>
<text x="161" y="119.8">AREF</text>
<text x="162.5" y="115">D13</text>
<text x="162.5" y="117.4">3V3</text>
<text x="154.5" y="124.5">D8</text>
<text x="154.5" y="122.2">D9</text>
<text x="164" y="122.2">A7</text>
<text x="164" y="124.5">A6</text>
<text x="154.5" y="131.7">D5</text>
<text x="154.5" y="129.3">D6</text>
<text x="154.5" y="126.9">D7</text>
<text x="164" y="126.9">A5</text>
<text x="164" y="129.3">A4</text>
<text x="164" y="131.7">A3</text>
<text x="154.5" y="136.4">D3</text>
<text x="154.5" y="134">D4</text>
<text x="164" y="134">A2</text>
<text x="164" y="136.4">A1</text>
<text x="154.5" y="143.6">RST</text>
<text x="154.5" y="141.2">GND</text>
<text x="154.5" y="138.8">D2</text>
<text x="162.5" y="143.6">RST</text>
<text x="164" y="138.8">A0</text>
<text x="164" y="141.2">5V</text>
<text x="154.5" y="148.3">TX</text>
<text x="154.5" y="146">RX</text>
<text x="162.5" y="146">GND</text>
<text x="162.5" y="148.3">VIN</text>
</g>
<g font-size="1.9" fill="#a0a0a4">
<text x="103.9" y="28.7">CA</text>
<text x="201.5" y="28.7">CA</text>
<text x="299.2" y="28.7">CA</text>
<text x="392" y="28.7">CA</text>
<text x="87.8" y="46.7">A B C D E F G H</text>
<text x="185.4" y="46.7">A B C D E F G H</text>
<text x="283" y="46.7">A B C D E F G H</text>
<text x="375.9" y="46.7">A B C D E F G H</text>
</g>
</svg>
